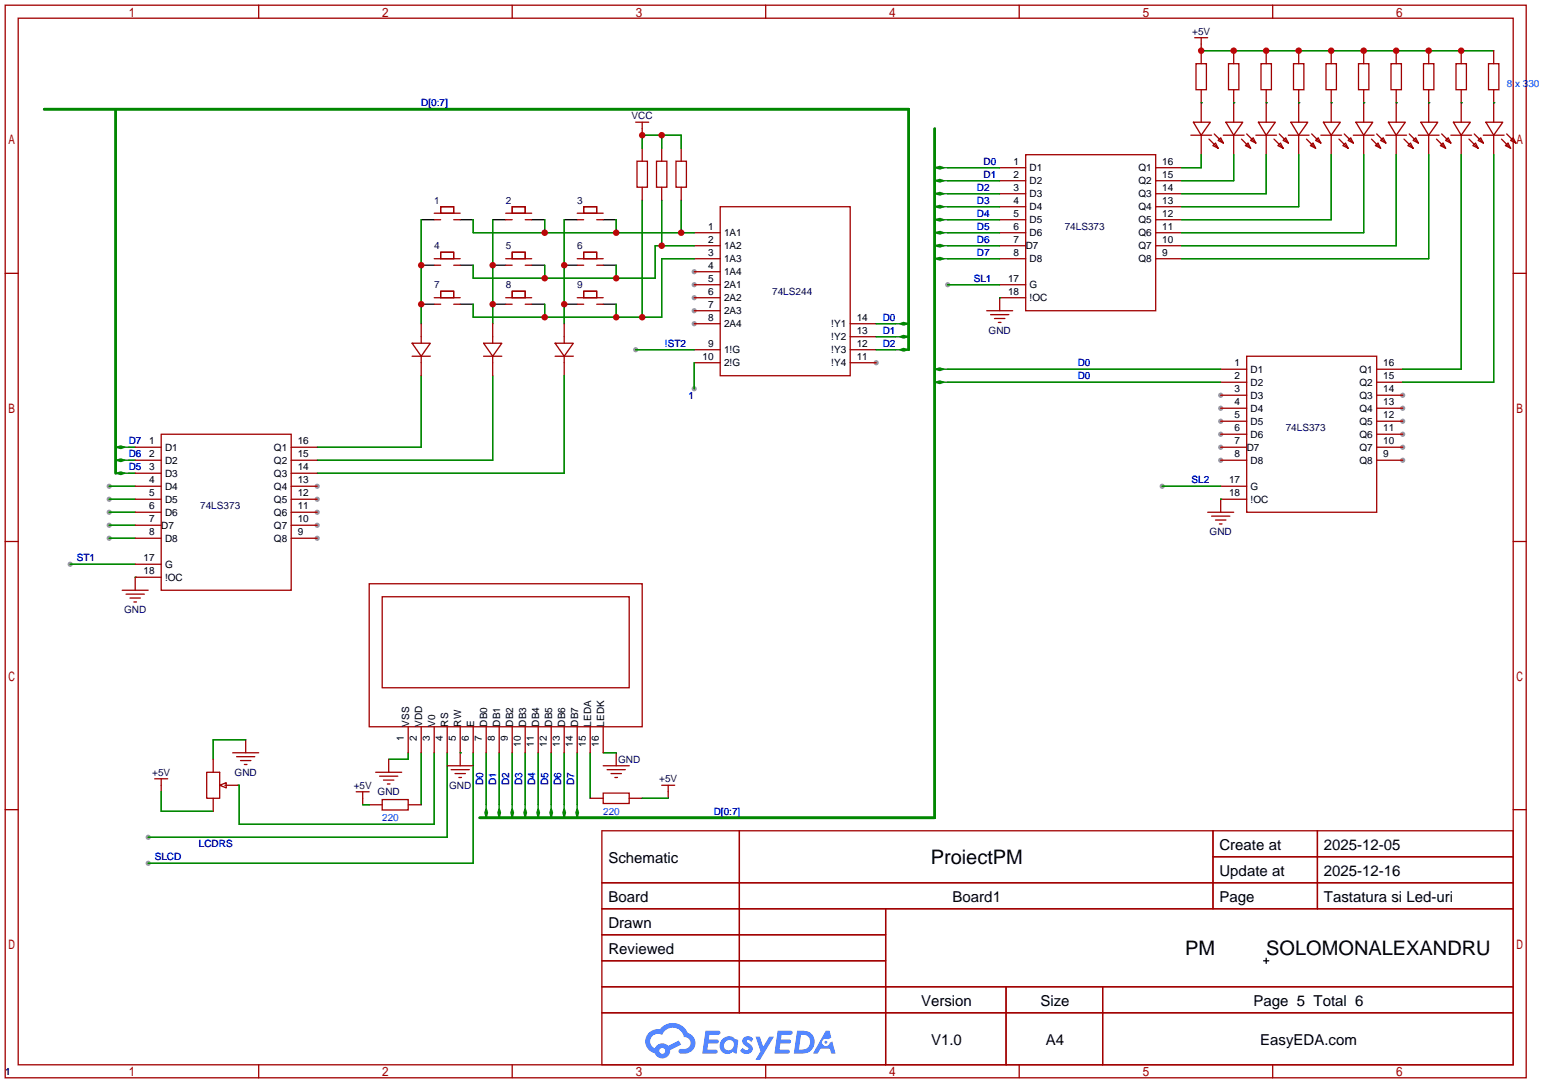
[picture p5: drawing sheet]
<svg xmlns="http://www.w3.org/2000/svg" width="302mm" height="212mm" viewBox="0 0 302 212" stroke-linecap="round" stroke-linejoin="round" font-family="sans-serif">
<g fill="#999">
<circle cx="135.6" cy="53.1" r=".51"/>
<circle cx="135.6" cy="55.6" r=".51"/>
<circle cx="135.6" cy="58.2" r=".51"/>
<circle cx="135.6" cy="60.7" r=".51"/>
<circle cx="135.6" cy="63.2" r=".51"/>
<circle cx="171.2" cy="70.9" r=".51"/>
<circle cx="238.5" cy="77.2" r=".51"/>
<circle cx="238.5" cy="79.8" r=".51"/>
<circle cx="238.5" cy="82.3" r=".51"/>
<circle cx="238.5" cy="84.8" r=".51"/>
<circle cx="238.5" cy="87.4" r=".51"/>
<circle cx="238.5" cy="89.9" r=".51"/>
<circle cx="274.1" cy="89.9" r=".51"/>
<circle cx="274.1" cy="87.4" r=".51"/>
<circle cx="274.1" cy="84.8" r=".51"/>
<circle cx="274.1" cy="82.3" r=".51"/>
<circle cx="274.1" cy="79.8" r=".51"/>
<circle cx="274.1" cy="77.2" r=".51"/>
<circle cx="62" cy="105.2" r=".51"/>
<circle cx="62" cy="102.6" r=".51"/>
<circle cx="62" cy="100.1" r=".51"/>
<circle cx="62" cy="97.5" r=".51"/>
<circle cx="62" cy="95" r=".51"/>
<circle cx="124.2" cy="68.3" r=".51"/>
<circle cx="185.2" cy="55.6" r=".51"/>
<circle cx="227.1" cy="95" r=".51"/>
<circle cx="135.6" cy="75.9" r=".51"/>
<circle cx="29" cy="168.7" r=".51"/>
<circle cx="29" cy="163.6" r=".51"/>
<circle cx="21.3" cy="95" r=".51"/>
<circle cx="13.7" cy="110.2" r=".51"/>
<circle cx="21.3" cy="105.2" r=".51"/>
<circle cx="21.3" cy="102.6" r=".51"/>
<circle cx="21.3" cy="100.1" r=".51"/>
<circle cx="21.3" cy="97.5" r=".51"/>
</g>
<g fill="none" stroke="#a10000" stroke-width=".25">
<path d="M1 1h297.2v209.6h-297.2zM3.6 3.6h292.1v204.4h-292.1zM50.5 1v2.6M100.1 1v2.6M149.6 1v2.6M199.1 1v2.6M248.7 1v2.6M1 53.4h2.6M295.7 53.4h2.5M1 105.8h2.6M295.7 105.8h2.5M1 158.2h2.6"/>
<path d="M295.7 158.2h2.5M117.6 162.3h178.1v45.7h-178.1zM117.6 172.5h178.1M117.6 177.5h178.1M144.5 162.3v35.6M173 177.5v30.5M237 162.3v15.2M237 167.4h58.7M257.4 162.3v15.2M117.6 182.6h55.4M117.6 192.8h178.1M117.6 187.7h55.4"/>
<path d="M117.6 197.9h178.1M196.6 192.8v15.2M215.4 192.8v15.2M50.5 208v2.6M100.1 208v2.6M149.6 208v2.6M199.1 208v2.6M248.7 208v2.6"/>
</g>
<g fill="#5487ff">
<path d="M145.3 202.7a1.3 1.3 0 0 1 1.9 .3l-.4 .6a.54 .54 0 0 0-.9-.2l.1 .2a1.58 1.58 0 0 1 1 1.5 1.43 1.43 0 0 1-2.4 .2l.5-.6a.64 .64 0 0 0 .5 .5 .64 .64 0 0 0 .7-.3l-.2-.2a1.35 1.35 0 0 1-.9-1.8z"/>
<path d="M147.6 202.5h.9l.6 2 1.2-2h.9l-2.7 4.6h-.9l1-1.7z"/>
<path d="M137.8 201.4h1.7a1.31 1.31 0 0 1 1.2 .2 .4 .4 0 0 1-.3 .5l-1.8 .1-.1 .9h1.6a.4 .4 0 0 1 .4 .4 .4 .4 0 0 1-.5 .4h-1.6l-.2 1.2h.8a1.23 1.23 0 0 1 1.2 .2 .39 .39 0 0 1-.4 .5h-2.6z"/>
<path d="M151.9 201.4h1.7a1.32 1.32 0 0 1 1.2 .2 .39 .39 0 0 1-.3 .5l-1.8 .1-.1 .9h1.6a.4 .4 0 0 1 .4 .4 .4 .4 0 0 1-.4 .4h-1.7l-.2 1.2h.8a1.23 1.23 0 0 1 1.2 .1 .39 .39 0 0 1-.4 .6h-2.6z"/>
<path d="M161.3 201.4h.8l.3 1.3-.6 .4a.75 .75 0 0 0-1.1 .3 .75 .75 0 0 0 .5 1 .75 .75 0 0 0 .9-.7l.5-.2 .6 2.3h-.8l-.3-.9h-1.8l-.5 .9h-1z"/>
<path d="M155.7 201.4l-.6 4.4h1.5a2.27 2.27 0 0 0 2.6-2.2 2.27 2.27 0 0 0-2.7-2.2zM156.5 202.1a1.5 1.5 0 0 1 1.8 1.6 1.5 1.5 0 0 1-1.9 1.4h-.3z"/>
<path d="M141.2 203a1.6 1.6 0 0 0-.3 2.3 1.6 1.6 0 0 0 2.3 .2l.7 .3 .3-2.4-.1-.3-.5-.1a1.58 1.58 0 0 0-2.4 0zM141.8 203.5a.99 .99 0 0 1 1.6 .3 .99 .99 0 0 1-.9 1.4 .94 .94 0 0 1-1-.6 .94 .94 0 0 1 .3-1.1z"/>
<path d="M126.8 201.8a2.37 2.37 0 0 0 1.1 4 1.54 1.54 0 0 0 1.8 1 1.54 1.54 0 0 0 1.2-1.6l2.2-1.1-.5-.8-2 1a1.57 1.57 0 0 0-2.7 .5 1.5 1.5 0 0 1-.7-2.1 1.5 1.5 0 0 1 2.2-.5 2.23 2.23 0 0 1 2.3-1.4 2.23 2.23 0 0 1 2 1.8 1.16 1.16 0 0 1 1.2 1.1 1.16 1.16 0 0 1-1.1 1.2h-.7a.47 .47 0 0 0-.5 .4 .47 .47 0 0 0 .4 .5 2.17 2.17 0 0 0 2.5-.9 2.17 2.17 0 0 0-.3-2.7l-.8-.4a3.2 3.2 0 0 0-5.5-.7l-1.1 .1zM128.8 205.3a.6 .6 0 0 1 1.2 0 .6 .6 0 0 1-1.2 0z"/>
<circle cx="161.4" cy="203.6" r=".28"/>
</g>
<g fill="none" stroke="#a10000" stroke-width=".25">
<path d="M233.4 7.4h2.6M233.7 12.4h2v5.1h-2zM234.7 7.4v5M234.7 17.5v6.4M240 12.4h2.1v5.1h-2.1zM241 9.9v2.5M241 17.5v6.4M246.4 12.4h2v5.1h-2zM247.4 9.9v2.5M247.4 17.5v6.4M252.7 12.4h2.1v5.1h-2.1zM253.7 9.9v2.5"/>
<path d="M253.7 17.5v6.4M259.1 12.4h2v5.1h-2zM260.1 9.9v2.5M260.1 17.5v6.4M265.4 12.4h2.1v5.1h-2.1zM266.4 9.9v2.5M266.4 17.5v6.4M271.8 12.4h2v5.1h-2zM272.8 9.9v2.5M272.8 17.5v6.4M278.1 12.4h2.1v5.1h-2.1zM279.1 9.9v2.5"/>
<path d="M279.1 17.5v6.4M284.5 12.4h2v5.1h-2zM285.5 9.9v2.5M285.5 17.5v6.4M290.8 12.4h2.1v5.1h-2.1zM291.8 9.9v2.5M291.8 17.5v6.4M124.2 23.9h2.5M124.5 31.5h2v5.1h-2zM125.5 23.9v2.5M125.5 29v2.5M125.5 36.6v2.5"/>
<path d="M128.3 31.5h2v5.1h-2zM129.3 29v2.5M129.3 36.6v2.5M132.1 31.5h2v5.1h-2zM133.1 29v2.5M133.1 36.6v2.5M195.3 32.8h5.1M195.3 35.3h5.1M195.3 37.8h5.1M200.4 30.2h25.4v30.5h-25.4zM225.8 32.8h5.1M225.8 35.3h5.1"/>
<path d="M225.8 37.8h5.1M232.7 26.4h4M233.2 23.9h3.3l-1.8 2.5zM234.7 26.4v3.8M236.2 27.2l1.8 1.8M237 28.4l.5-.5 .5 1.1zM237.2 26.2l1.8 1.7M238 27.4l.5-.5 .5 1zM239 26.4h4.1M239.5 23.9h3.3l-1.8 2.5zM241 26.4v3.8M242.6 27.2l1.7 1.8"/>
<path d="M243.3 28.4l.5-.5 .5 1.1zM243.6 26.2l1.8 1.7M244.3 27.4l.6-.5 .5 1zM245.4 26.4h4M245.9 23.9h3.3l-1.8 2.5zM247.4 26.4v3.8M248.9 27.2l1.8 1.8M249.7 28.4l.5-.5 .5 1.1zM249.9 26.2l1.8 1.7M250.7 27.4l.5-.5 .5 1zM251.7 26.4h4.1M252.2 23.9h3.3l-1.8 2.5z"/>
<path d="M253.7 26.4v3.8M255.3 27.2l1.7 1.8M256.3 26.2l1.8 1.7M256.5 27.9l.5 1.1-1-.6zM257.6 26.9l.5 1-1.1-.5zM258.1 26.4h4M258.6 23.9h3.3l-1.8 2.5zM260.1 26.4v3.8M261.6 27.2l1.8 1.8M262.4 28.4l.5-.5 .5 1.1zM262.6 26.2l1.8 1.7M263.4 27.4l.5-.5 .5 1z"/>
<path d="M264.4 26.4h4.1M264.9 23.9h3.3l-1.8 2.5zM266.4 26.4v3.8M268 27.2l1.7 1.8M268.7 28.4l.5-.5 .5 1.1zM269 26.2l1.8 1.7M269.7 27.4l.6-.5 .5 1zM270.8 26.4h4M271.3 23.9h3.3l-1.8 2.5zM272.8 26.4v3.8M274.3 27.2l1.8 1.8M275.1 28.4l.5-.5 .5 1.1z"/>
<path d="M275.3 26.2l1.8 1.7M276.1 27.4l.5-.5 .5 1zM277.1 26.4h4.1M277.6 23.9h3.3l-1.8 2.5zM279.1 26.4v3.8M280.7 27.2l1.7 1.8M281.4 28.4l.5-.5 .5 1.1zM281.7 26.2l1.8 1.7M282.4 27.4l.6-.5 .5 1zM283.5 26.4h4M284 23.9h3.3l-1.8 2.5zM285.5 26.4v3.8"/>
<path d="M287 27.2l1.8 1.8M288 26.2l1.8 1.7M288.3 27.9l.5 1.1-1-.6zM289.3 26.9l.5 1-1-.5zM289.8 26.4h4.1M290.3 23.9h3.3l-1.8 2.5zM291.8 26.4v3.8M293.4 27.2l1.7 1.8M294.1 28.4l.5-.5 .5 1.1zM294.4 26.2l1.8 1.7M295.1 27.4l.6-.5 .5 1zM84.8 50.5h5.1"/>
<path d="M84.8 58.2h5.1M84.8 42.9h1.3M84.8 41.7h5.1M84.8 51.8h1.3M84.8 59.4h1.3M86.1 40.4h2.5v1.3h-2.5zM86.1 49.3h2.5v1.2h-2.5zM86.1 56.9h2.5v1.3h-2.5zM86.1 41.7v-1.3h2.5v1.3M86.1 50.5v-1.2h2.5v1.2M86.1 58.2v-1.3h2.5v1.3M88.6 42.9h1.3"/>
<path d="M88.6 51.8h1.3M88.6 59.4h1.3M98.8 50.5h5.1M98.8 58.2h5.1M98.8 42.9h1.3M98.8 41.7h5.1M98.8 51.8h1.3M98.8 59.4h1.3M100.1 40.4h2.5v1.3h-2.5zM100.1 49.3h2.5v1.2h-2.5zM100.1 56.9h2.5v1.3h-2.5zM100.1 41.7v-1.3h2.5v1.3"/>
<path d="M100.1 50.5v-1.2h2.5v1.2M100.1 58.2v-1.3h2.5v1.3M102.6 42.9h1.3M102.6 51.8h1.3M102.6 59.4h1.3M112.8 50.5h5.1M112.8 58.2h5.1M112.8 42.9h1.2M112.8 41.7h5.1M112.8 51.8h1.2M112.8 59.4h1.2M114 40.4h2.6v1.3h-2.6z"/>
<path d="M114 49.3h2.6v1.2h-2.6zM114 56.9h2.6v1.3h-2.6zM114 41.7v-1.3h2.6v1.3M114 50.5v-1.2h2.6v1.2M114 58.2v-1.3h2.6v1.3M116.6 42.9h1.3M116.6 51.8h1.3M116.6 59.4h1.3M135.6 45.5h5.1M135.6 48h5.1M135.6 50.5h5.1M135.6 53.1h5.1"/>
<path d="M135.6 55.6h5.1M135.6 58.2h5.1M140.7 40.4h25.4v33h-25.4zM195.3 45.5h5.1M195.3 48h5.1M195.3 50.5h5.1M195.3 55.6h5.1M195.3 40.4h5.1M195.3 42.9h5.1M200.4 58.2h-5.1v2.5M225.8 45.5h5.1M225.8 48h5.1"/>
<path d="M225.8 50.5h5.1M225.8 40.4h5.1M225.8 42.9h5.1M80.5 67.1h3.6l-1.8 2.5zM80.5 69.6h3.6M82.3 63.2v3.9M82.3 69.6v3.8M94.5 67.1h3.5l-1.7 2.5zM94.5 69.6h3.5M96.3 63.2v3.9M96.3 69.6v3.8M108.5 67.1h3.5l-1.8 2.5z"/>
<path d="M108.5 69.6h3.5M110.2 63.2v3.9M110.2 69.6v3.8M135.6 60.7h5.1M135.6 63.2h5.1M135.6 68.3h5.1M135.6 70.9h5.1M166.1 63.2h5.1M166.1 68.3h5.1M166.1 70.9h5.1M166.1 65.8h5.1M192.8 60.7h5.1"/>
<path d="M193.5 61.5h3.6M194.3 62.2h2M195.1 63h.5M238.5 72.1h5.1M238.5 74.7h5.1M238.5 77.2h5.1M238.5 79.8h5.1M243.6 69.6h25.4v30.5h-25.4zM269 72.1h5.1M269 74.7h5.1M269 77.2h5.1M269 79.8h5.1"/>
<path d="M26.4 87.4h5.1M26.4 89.9h5.1M26.4 95h5.1M26.4 97.5h5.1M26.4 92.5h5.1M31.5 84.8h25.4v30.5h-25.4zM56.9 87.4h5.1M56.9 89.9h5.1M56.9 95h5.1M56.9 97.5h5.1M56.9 92.5h5.1M238.5 82.3h5.1"/>
<path d="M238.5 84.8h5.1M238.5 87.4h5.1M238.5 89.9h5.1M238.5 95h5.1M243.6 97.5h-5.1v2.6M269 82.3h5.1M269 84.8h5.1M269 87.4h5.1M269 89.9h5.1M23.9 115.3h5.1M24.6 116.1h3.6M25.4 116.8h2"/>
<path d="M26.2 117.6h.5M26.4 100.1h5.1M26.4 102.6h5.1M26.4 105.2h5.1M26.4 110.2h5.1M31.5 112.8h-5.1v2.5M56.9 100.1h5.1M56.9 102.6h5.1M56.9 105.2h5.1M72.1 114h53.4v28h-53.4zM74.7 116.6h48.2v17.8h-48.2zM236 100.1h5"/>
<path d="M236.7 100.8h3.6M237.5 101.6h2M238.3 102.4h.5M30.2 152.1h2.6M31.5 152.1v2.6M40.4 150.9h2.5v5.1h-2.5zM41.7 148.3v2.6M41.7 156v2.5M42.9 153.4l1.3-.5v1zM43.9 153.4h2.6M45.5 147.1h5M46.2 147.8h3.6"/>
<path d="M47 148.6h2M47.8 149.4h.5M48 144.5v2.6M69.6 154.7h2.5M70.9 154.7v2.5M72.1 157.2h2.6M73.4 150.9h5.1M74.2 151.6h3.5M74.7 156.2h5.1v2h-5.1zM74.9 152.4h2.1M75.7 153.2h.5M75.9 148.3v2.6"/>
<path d="M79.8 157.2h2.5M79.8 142v5.1M82.3 142v5.1M84.8 142v5.1M87.4 149.6h5.1M87.4 142v5.1M88.1 150.4h3.6M88.9 151.1h2M89.7 151.9h.5M89.9 142v7.6M92.5 142v5.1M95 142v5.1"/>
<path d="M97.5 142v5.1M100.1 142v5.1M102.6 142v5.1M105.2 142v5.1M107.7 142v5.1M110.2 142v5.1M112.8 142v5.1M115.3 156h2.6M115.3 142v5.1M117.9 154.9h5v2.1h-5zM117.9 149.6h5M117.9 142v5.1"/>
<path d="M118.6 150.4h3.6M119.4 151.1h2M120.1 151.9h.5M120.4 147.1v2.5M122.9 156h2.6M129.3 153.4h2.5M130.6 153.4v2.6"/>
</g>
<g fill="none" stroke="#008700" stroke-width=".25">
<path d="M234.7 9.9h57.1M125.5 29v-2.6h7.6v2.6M125.5 39.1v22.9M129.3 26.4v2.6M129.3 39.1v8.9M133.1 39.1v6.4M184.4 32.8h10.9M184.4 35.3h10.9M184.4 37.8h10.9M234.7 20.1h.1M234.7 30.2v2.6h-3.8M241 20.1h.1"/>
<path d="M241 30.2v5.1h-10.1M247.4 20.1h.1M247.4 30.2v7.6h-16.5M253.7 20.1h.1M253.7 30.2v10.2h-22.8M260.1 20.1h.1M260.1 30.2v12.7h-29.2M266.4 20.1h.1M266.4 30.2v15.3h-35.5M272.8 20.1h.1M272.8 30.2v17.8h-41.9M279.1 20.1h.1"/>
<path d="M279.1 30.2v20.3h-48.2M285.5 20.1h.1M285.5 30.2v41.9h-11.4M291.8 20.1h.1M291.8 30.2v44.5h-17.7M82.3 42.9v20.3M92.5 42.9v2.6h43.1M96.3 42.9v20.3M106.4 42.9v2.6M106.4 51.8v2.6M106.4 59.4v2.6M110.2 42.9v20.3"/>
<path d="M120.4 42.9v2.6M120.4 51.8v2.6M120.4 59.4v2.6M135.6 48h-7.6v6.4h-35.5v-2.6M135.6 50.5h-6.3v11.5h-36.8v-2.6M184.4 40.4h10.9M184.4 42.9h10.9M184.4 45.5h10.9M184.4 48h10.9M184.4 50.5h10.9M185.2 55.6h10.1M195.3 58.2h.1"/>
<path d="M82.3 73.4v14h-20.3M96.3 73.4v16.5h-34.3M110.2 73.4v19.1h-48.2M124.2 68.3h11.4M135.6 70.9v5M171.2 68.3h4.6M171.2 63.2h4.6M171.2 65.8h4.6M184.4 72.1h54.1M184.4 74.7h54.1M21.3 95h5.1M21.3 97.5h5.1"/>
<path d="M24.4 87.4h2M24.4 89.9h2M24.4 92.5h2M227.1 95h11.4M238.5 97.5h.1M13.7 110.2h12.7M21.3 105.2h5.1M21.3 102.6h5.1M21.3 100.1h5.1M26.4 112.8h.1M31.5 154.7v3.8h10.2M48 144.5h-6.3v3.8"/>
<path d="M70.9 157.2h1.2M79.8 147.1v1.2h-3.9M82.3 147.1v10.1M84.8 147.1v13.9h-38.1v-7.6h-.2M87.4 147.1v16.5h-58.4M89.9 147.1h.1M92.5 147.1v21.6h-63.5M95 147.1v10.9M97.5 147.1v10.9M100.1 147.1v10.9M102.6 147.1v10.9M105.2 147.1v10.9"/>
<path d="M107.7 147.1v10.9M110.2 147.1v10.9M112.8 147.1v10.9M115.3 147.1v8.9M117.9 147.1h2.5M125.5 156h5.1"/>
</g>
<g fill="none" stroke="#000" stroke-width=".25">
<path d="M82.3 42.9h2.5M82.3 51.8h2.5M82.3 59.4h2.5M89.9 42.9h2.6M89.9 51.8h2.6M89.9 59.4h2.6M96.3 42.9h2.5M96.3 51.8h2.5M96.3 59.4h2.5M103.9 42.9h2.5M103.9 51.8h2.5M103.9 59.4h2.5"/>
<path d="M110.2 42.9h2.6M110.2 51.8h2.6M110.2 59.4h2.6M117.9 42.9h2.5M117.9 51.8h2.5M117.9 59.4h2.5M246.9 187.7h1M247.4 187.2v1"/>
</g>
<g fill="#008700" stroke="#008700" stroke-width=".25">
<path d="M95 158l.2 .8-.2 1-.3-1z"/>
<path d="M97.5 158l.3 .8-.3 1-.2-1z"/>
<path d="M100.1 158l.2 .8-.2 1-.3-1z"/>
<path d="M102.6 158l.3 .8-.3 1-.2-1z"/>
<path d="M105.2 158l.2 .8-.2 1-.3-1z"/>
<path d="M107.7 158l.2 .8-.2 1-.3-1z"/>
<path d="M110.2 158l.3 .8-.3 1-.2-1z"/>
<path d="M112.8 158l.2 .8-.2 1-.3-1z"/>
<path d="M182.6 32.8l1-.3 .8 .3-.8 .2z"/>
<path d="M182.6 35.3l1-.2 .8 .2-.8 .3z"/>
<path d="M182.6 37.8l1-.2 .8 .2-.8 .3z"/>
<path d="M182.6 40.4l1-.3 .8 .3-.8 .2z"/>
<path d="M182.6 42.9l1-.2 .8 .2-.8 .3z"/>
<path d="M182.6 45.5l1-.3 .8 .3-.8 .2z"/>
<path d="M182.6 48l1-.2 .8 .2-.8 .3z"/>
<path d="M182.6 50.5l1-.2 .8 .2-.8 .3z"/>
<path d="M182.6 72.1l1-.2 .8 .2-.8 .3z"/>
<path d="M182.6 74.7l1-.3 .8 .3-.8 .2z"/>
<path d="M175.8 63.2l.7-.2 1 .2-1 .3z"/>
<path d="M175.8 65.8l.7-.3 1 .3-1 .2z"/>
<path d="M175.8 68.3l.7-.2 1 .2-1 .3z"/>
<path d="M22.6 87.4l1-.3 .8 .3-.8 .2z"/>
<path d="M22.6 89.9l1-.2 .8 .2-.8 .3z"/>
<path d="M22.6 92.5l1-.3 .8 .3-.8 .2z"/>
</g>
<path d="M8.6 21.3h168.9v47M22.6 21.3v71.2M182.6 25.1v134.7h-88.9" fill="none" stroke="#008700" stroke-width=".51"/>
<g fill="#c00">
<circle cx="234.7" cy="9.9" r=".63"/>
<circle cx="241" cy="9.9" r=".63"/>
<circle cx="247.4" cy="9.9" r=".63"/>
<circle cx="253.7" cy="9.9" r=".63"/>
<circle cx="260.1" cy="9.9" r=".63"/>
<circle cx="266.4" cy="9.9" r=".63"/>
<circle cx="272.8" cy="9.9" r=".63"/>
<circle cx="279.1" cy="9.9" r=".63"/>
<circle cx="285.5" cy="9.9" r=".63"/>
<circle cx="120.4" cy="45.5" r=".63"/>
<circle cx="106.4" cy="45.5" r=".63"/>
<circle cx="133.1" cy="45.5" r=".63"/>
<circle cx="120.4" cy="54.4" r=".63"/>
<circle cx="106.4" cy="54.4" r=".63"/>
<circle cx="129.3" cy="48" r=".63"/>
<circle cx="125.5" cy="62" r=".63"/>
<circle cx="120.4" cy="62" r=".63"/>
<circle cx="106.4" cy="62" r=".63"/>
<circle cx="82.3" cy="51.8" r=".63"/>
<circle cx="82.3" cy="59.4" r=".63"/>
<circle cx="96.3" cy="51.8" r=".63"/>
<circle cx="96.3" cy="59.4" r=".63"/>
<circle cx="110.2" cy="51.8" r=".63"/>
<circle cx="110.2" cy="59.4" r=".63"/>
<circle cx="129.3" cy="26.4" r=".63"/>
<circle cx="125.5" cy="26.4" r=".63"/>
</g>
<g font-size="3.9">
<text x="181.8" y="168.8">ProiectPM</text>
<text x="231.5" y="186.6">PM</text>
<text x="247.4" y="186.5">SOLOMONALEXANDRU</text>
</g>
<g font-size="2.9">
<text x="238.3" y="166.1">Create at</text>
<text x="258.7" y="166.1">2025-12-05</text>
<text x="118.9" y="168.6">Schematic</text>
<text x="238.3" y="171.1">Update at</text>
<text x="258.7" y="171.1">2025-12-16</text>
<text x="118.9" y="176.2">Board</text>
<text x="186.1" y="176.2">Board1</text>
<text x="238.3" y="176.2">Page</text>
<text x="258.7" y="176.2">Tastatura si Led-uri</text>
<text x="118.9" y="181.3">Drawn</text>
<text x="118.9" y="186.4">Reviewed</text>
<text x="180" y="196.5">Version</text>
<text x="203.3" y="196.5">Size</text>
<text x="244.9" y="196.5">Page 5 Total 6</text>
<text x="181.9" y="204.2">V1.0</text>
<text x="204.3" y="204.2">A4</text>
<text x="246.2" y="204.2">EasyEDA.com</text>
</g>
<g font-size="2" fill="#000080">
<text x="232.9" y="6.8">+5V</text>
<text x="123.4" y="23.3">VCC</text>
<text x="84.8" y="39.8">1</text>
<text x="98.8" y="39.8">2</text>
<text x="112.8" y="39.8">3</text>
<text x="208" y="44.9">74LS373</text>
<text x="84.8" y="48.7">4</text>
<text x="98.8" y="48.7">5</text>
<text x="112.8" y="48.7">6</text>
<text x="84.8" y="56.3">7</text>
<text x="98.8" y="56.3">8</text>
<text x="112.8" y="56.3">9</text>
<text x="150.9" y="57.6">74LS244</text>
<text x="193.2" y="65.2">GND</text>
<text x="251.2" y="84.3">74LS373</text>
<text x="39.1" y="99.5">74LS373</text>
<text x="236.3" y="104.6">GND</text>
<text x="24.2" y="119.8">GND</text>
<text x="120.8" y="149">GND</text>
<text x="29.7" y="151.6">+5V</text>
<text x="45.8" y="151.6">GND</text>
<text x="69.1" y="154.1">+5V</text>
<text x="73.8" y="155.4">GND</text>
<text x="87.7" y="154.1">GND</text>
<text x="128.8" y="152.8">+5V</text>
<text x="1" y="210">1</text>
</g>
<g font-size="2" fill="#00f">
<text x="294.4" y="16.9">8 x 330</text>
<text x="82.3" y="20.8">D[0:7]</text>
<text x="192.2" y="32.2">D0</text>
<text x="192.2" y="34.7">D1</text>
<text x="190.9" y="37.3">D2</text>
<text x="190.9" y="39.8">D3</text>
<text x="190.9" y="42.3">D4</text>
<text x="190.9" y="44.9">D5</text>
<text x="190.9" y="47.4">D6</text>
<text x="190.9" y="50">D7</text>
<text x="190.2" y="55">SL1</text>
<text x="172.5" y="62.7">D0</text>
<text x="172.5" y="65.2">D1</text>
<text x="129.9" y="67.7">!ST2</text>
<text x="172.5" y="67.7">D2</text>
<text x="210.6" y="71.6">D0</text>
<text x="134.5" y="77.9">1</text>
<text x="210.6" y="74.1">D0</text>
<text x="25.1" y="86.8">D7</text>
<text x="25.1" y="89.3">D6</text>
<text x="25.1" y="91.9">D5</text>
<text x="232.8" y="94.4">SL2</text>
<text x="15" y="109.7">ST1</text>
<text x="94.4" y="153.4" transform="rotate(-90 94.4 153.4)">D0</text>
<text x="97" y="153.4" transform="rotate(-90 97 153.4)">D1</text>
<text x="99.5" y="153.4" transform="rotate(-90 99.5 153.4)">D2</text>
<text x="102" y="153.4" transform="rotate(-90 102 153.4)">D3</text>
<text x="104.6" y="153.4" transform="rotate(-90 104.6 153.4)">D4</text>
<text x="107.1" y="153.4" transform="rotate(-90 107.1 153.4)">D5</text>
<text x="109.7" y="153.4" transform="rotate(-90 109.7 153.4)">D6</text>
<text x="112.2" y="153.4" transform="rotate(-90 112.2 153.4)">D7</text>
<text x="74.7" y="160.5">220</text>
<text x="117.9" y="159.2">220</text>
<text x="139.4" y="159.2">D[0:7]</text>
<text x="38.8" y="165.5">LCDRS</text>
<text x="30.2" y="168.1">SLCD</text>
</g>
<g font-size="2">
<text x="198" y="32.2">1</text>
<text x="198" y="34.7">2</text>
<text x="201.2" y="33.5">D1</text>
<text x="201.2" y="36">D2</text>
<text x="222.4" y="36">Q2</text>
<text x="222.4" y="33.5">Q1</text>
<text x="227.1" y="34.7">15</text>
<text x="227.1" y="32.2">16</text>
<text x="198" y="37.3">3</text>
<text x="198" y="39.8">4</text>
<text x="201.2" y="38.5">D3</text>
<text x="201.2" y="41.1">D4</text>
<text x="222.4" y="41.1">Q4</text>
<text x="222.4" y="38.5">Q3</text>
<text x="227.1" y="39.8">13</text>
<text x="227.1" y="37.3">14</text>
<text x="138.4" y="44.9">1</text>
<text x="138.4" y="47.4">2</text>
<text x="141.5" y="46.2">1A1</text>
<text x="198" y="42.3">5</text>
<text x="198" y="44.9">6</text>
<text x="198" y="47.4">7</text>
<text x="201.2" y="43.6">D5</text>
<text x="201.2" y="46.2">D6</text>
<text x="222.4" y="46.2">Q6</text>
<text x="222.4" y="43.6">Q5</text>
<text x="227.1" y="47.4">10</text>
<text x="227.1" y="44.9">11</text>
<text x="227.1" y="42.3">12</text>
<text x="138.4" y="50">3</text>
<text x="138.4" y="52.5">4</text>
<text x="141.5" y="48.7">1A2</text>
<text x="141.5" y="51.2">1A3</text>
<text x="141.5" y="53.8">1A4</text>
<text x="198" y="50">8</text>
<text x="200.4" y="48.7">D7</text>
<text x="201.2" y="51.2">D8</text>
<text x="222.4" y="51.2">Q8</text>
<text x="222.4" y="48.7">Q7</text>
<text x="227.1" y="50">9</text>
<text x="138.4" y="55">5</text>
<text x="138.4" y="57.6">6</text>
<text x="141.5" y="56.3">2A1</text>
<text x="141.5" y="58.9">2A2</text>
<text x="197" y="55">17</text>
<text x="197" y="57.6">18</text>
<text x="201.2" y="56.3">G</text>
<text x="201.2" y="58.9">!OC</text>
<text x="138.4" y="60.1">7</text>
<text x="138.4" y="62.7">8</text>
<text x="141.5" y="61.4">2A3</text>
<text x="141.5" y="63.9">2A4</text>
<text x="162.4" y="63.9">!Y1</text>
<text x="167.4" y="65.2">13</text>
<text x="167.4" y="62.7">14</text>
<text x="137.3" y="70.3">10</text>
<text x="138.4" y="67.7">9</text>
<text x="141.5" y="69">1!G</text>
<text x="141.5" y="71.6">2!G</text>
<text x="162.4" y="71.6">!Y4</text>
<text x="162.4" y="69">!Y3</text>
<text x="162.4" y="66.5">!Y2</text>
<text x="167.4" y="70.3">11</text>
<text x="167.4" y="67.7">12</text>
<text x="241.2" y="71.6">1</text>
<text x="270.3" y="71.6">16</text>
<text x="241.2" y="74.1">2</text>
<text x="241.2" y="76.6">3</text>
<text x="244.3" y="72.8">D1</text>
<text x="244.3" y="75.4">D2</text>
<text x="244.3" y="77.9">D3</text>
<text x="265.6" y="77.9">Q3</text>
<text x="265.6" y="75.4">Q2</text>
<text x="265.6" y="72.8">Q1</text>
<text x="270.3" y="76.6">14</text>
<text x="270.3" y="74.1">15</text>
<text x="241.2" y="79.2">4</text>
<text x="241.2" y="81.7">5</text>
<text x="244.3" y="80.4">D4</text>
<text x="244.3" y="83">D5</text>
<text x="265.6" y="83">Q5</text>
<text x="265.6" y="80.4">Q4</text>
<text x="270.3" y="81.7">12</text>
<text x="270.3" y="79.2">13</text>
<text x="29.1" y="86.8">1</text>
<text x="29.1" y="89.3">2</text>
<text x="32.3" y="88.1">D1</text>
<text x="53.5" y="88.1">Q1</text>
<text x="58.2" y="89.3">15</text>
<text x="58.2" y="86.8">16</text>
<text x="241.2" y="84.3">6</text>
<text x="241.2" y="86.8">7</text>
<text x="241.2" y="89.3">8</text>
<text x="243.6" y="88.1">D7</text>
<text x="244.3" y="85.5">D6</text>
<text x="265.6" y="88.1">Q7</text>
<text x="265.6" y="85.5">Q6</text>
<text x="270.3" y="89.3">9</text>
<text x="270.3" y="86.8">10</text>
<text x="270.3" y="84.3">11</text>
<text x="29.1" y="91.9">3</text>
<text x="29.1" y="94.4">4</text>
<text x="32.3" y="90.6">D2</text>
<text x="32.3" y="93.1">D3</text>
<text x="32.3" y="95.7">D4</text>
<text x="53.5" y="95.7">Q4</text>
<text x="53.5" y="93.1">Q3</text>
<text x="53.5" y="90.6">Q2</text>
<text x="58.2" y="94.4">13</text>
<text x="58.2" y="91.9">14</text>
<text x="240.1" y="94.4">17</text>
<text x="244.3" y="90.6">D8</text>
<text x="244.3" y="95.7">G</text>
<text x="265.6" y="90.6">Q8</text>
<text x="29.1" y="97">5</text>
<text x="29.1" y="99.5">6</text>
<text x="32.3" y="98.2">D5</text>
<text x="32.3" y="100.8">D6</text>
<text x="53.5" y="100.8">Q6</text>
<text x="53.5" y="98.2">Q5</text>
<text x="58.2" y="99.5">11</text>
<text x="58.2" y="97">12</text>
<text x="240.1" y="97">18</text>
<text x="244.3" y="98.2">!OC</text>
<text x="29.1" y="102">7</text>
<text x="29.1" y="104.6">8</text>
<text x="31.5" y="103.3">D7</text>
<text x="32.3" y="105.8">D8</text>
<text x="53.5" y="105.8">Q8</text>
<text x="53.5" y="103.3">Q7</text>
<text x="58.2" y="104.6">9</text>
<text x="58.2" y="102">10</text>
<text x="28.1" y="109.7">17</text>
<text x="28.1" y="112.2">18</text>
<text x="32.3" y="110.9">G</text>
<text x="32.3" y="113.5">!OC</text>
<text x="79.9" y="142" transform="rotate(-90 79.9 142)">VSS</text>
<text x="82.5" y="142" transform="rotate(-90 82.5 142)">VDD</text>
<text x="85" y="142" transform="rotate(-90 85 142)">V0</text>
<text x="87.6" y="142" transform="rotate(-90 87.6 142)">RS</text>
<text x="90.1" y="142" transform="rotate(-90 90.1 142)">RW</text>
<text x="92.6" y="142" transform="rotate(-90 92.6 142)">E</text>
<text x="95.2" y="142" transform="rotate(-90 95.2 142)">DB0</text>
<text x="97.7" y="142" transform="rotate(-90 97.7 142)">DB1</text>
<text x="100.3" y="142" transform="rotate(-90 100.3 142)">DB2</text>
<text x="102.8" y="142" transform="rotate(-90 102.8 142)">DB3</text>
<text x="105.3" y="142" transform="rotate(-90 105.3 142)">DB4</text>
<text x="107.9" y="142" transform="rotate(-90 107.9 142)">DB5</text>
<text x="110.4" y="142" transform="rotate(-90 110.4 142)">DB6</text>
<text x="113" y="142" transform="rotate(-90 113 142)">DB7</text>
<text x="115.5" y="142" transform="rotate(-90 115.5 142)">LEDA</text>
<text x="118" y="142" transform="rotate(-90 118 142)">LEDK</text>
<text x="78.9" y="144.8" transform="rotate(-90 78.9 144.8)">1</text>
<text x="81.5" y="144.8" transform="rotate(-90 81.5 144.8)">2</text>
<text x="84" y="144.8" transform="rotate(-90 84 144.8)">3</text>
<text x="86.5" y="144.8" transform="rotate(-90 86.5 144.8)">4</text>
<text x="89.1" y="144.8" transform="rotate(-90 89.1 144.8)">5</text>
<text x="91.6" y="144.8" transform="rotate(-90 91.6 144.8)">6</text>
<text x="94.2" y="144.8" transform="rotate(-90 94.2 144.8)">7</text>
<text x="96.7" y="144.8" transform="rotate(-90 96.7 144.8)">8</text>
<text x="99.2" y="144.8" transform="rotate(-90 99.2 144.8)">9</text>
<text x="101.8" y="145.9" transform="rotate(-90 101.8 145.9)">10</text>
<text x="104.3" y="145.9" transform="rotate(-90 104.3 145.9)">11</text>
<text x="106.9" y="145.9" transform="rotate(-90 106.9 145.9)">12</text>
<text x="109.4" y="145.9" transform="rotate(-90 109.4 145.9)">13</text>
<text x="111.9" y="145.9" transform="rotate(-90 111.9 145.9)">14</text>
<text x="114.5" y="145.9" transform="rotate(-90 114.5 145.9)">15</text>
<text x="117" y="145.9" transform="rotate(-90 117 145.9)">16</text>
</g>
</svg>
